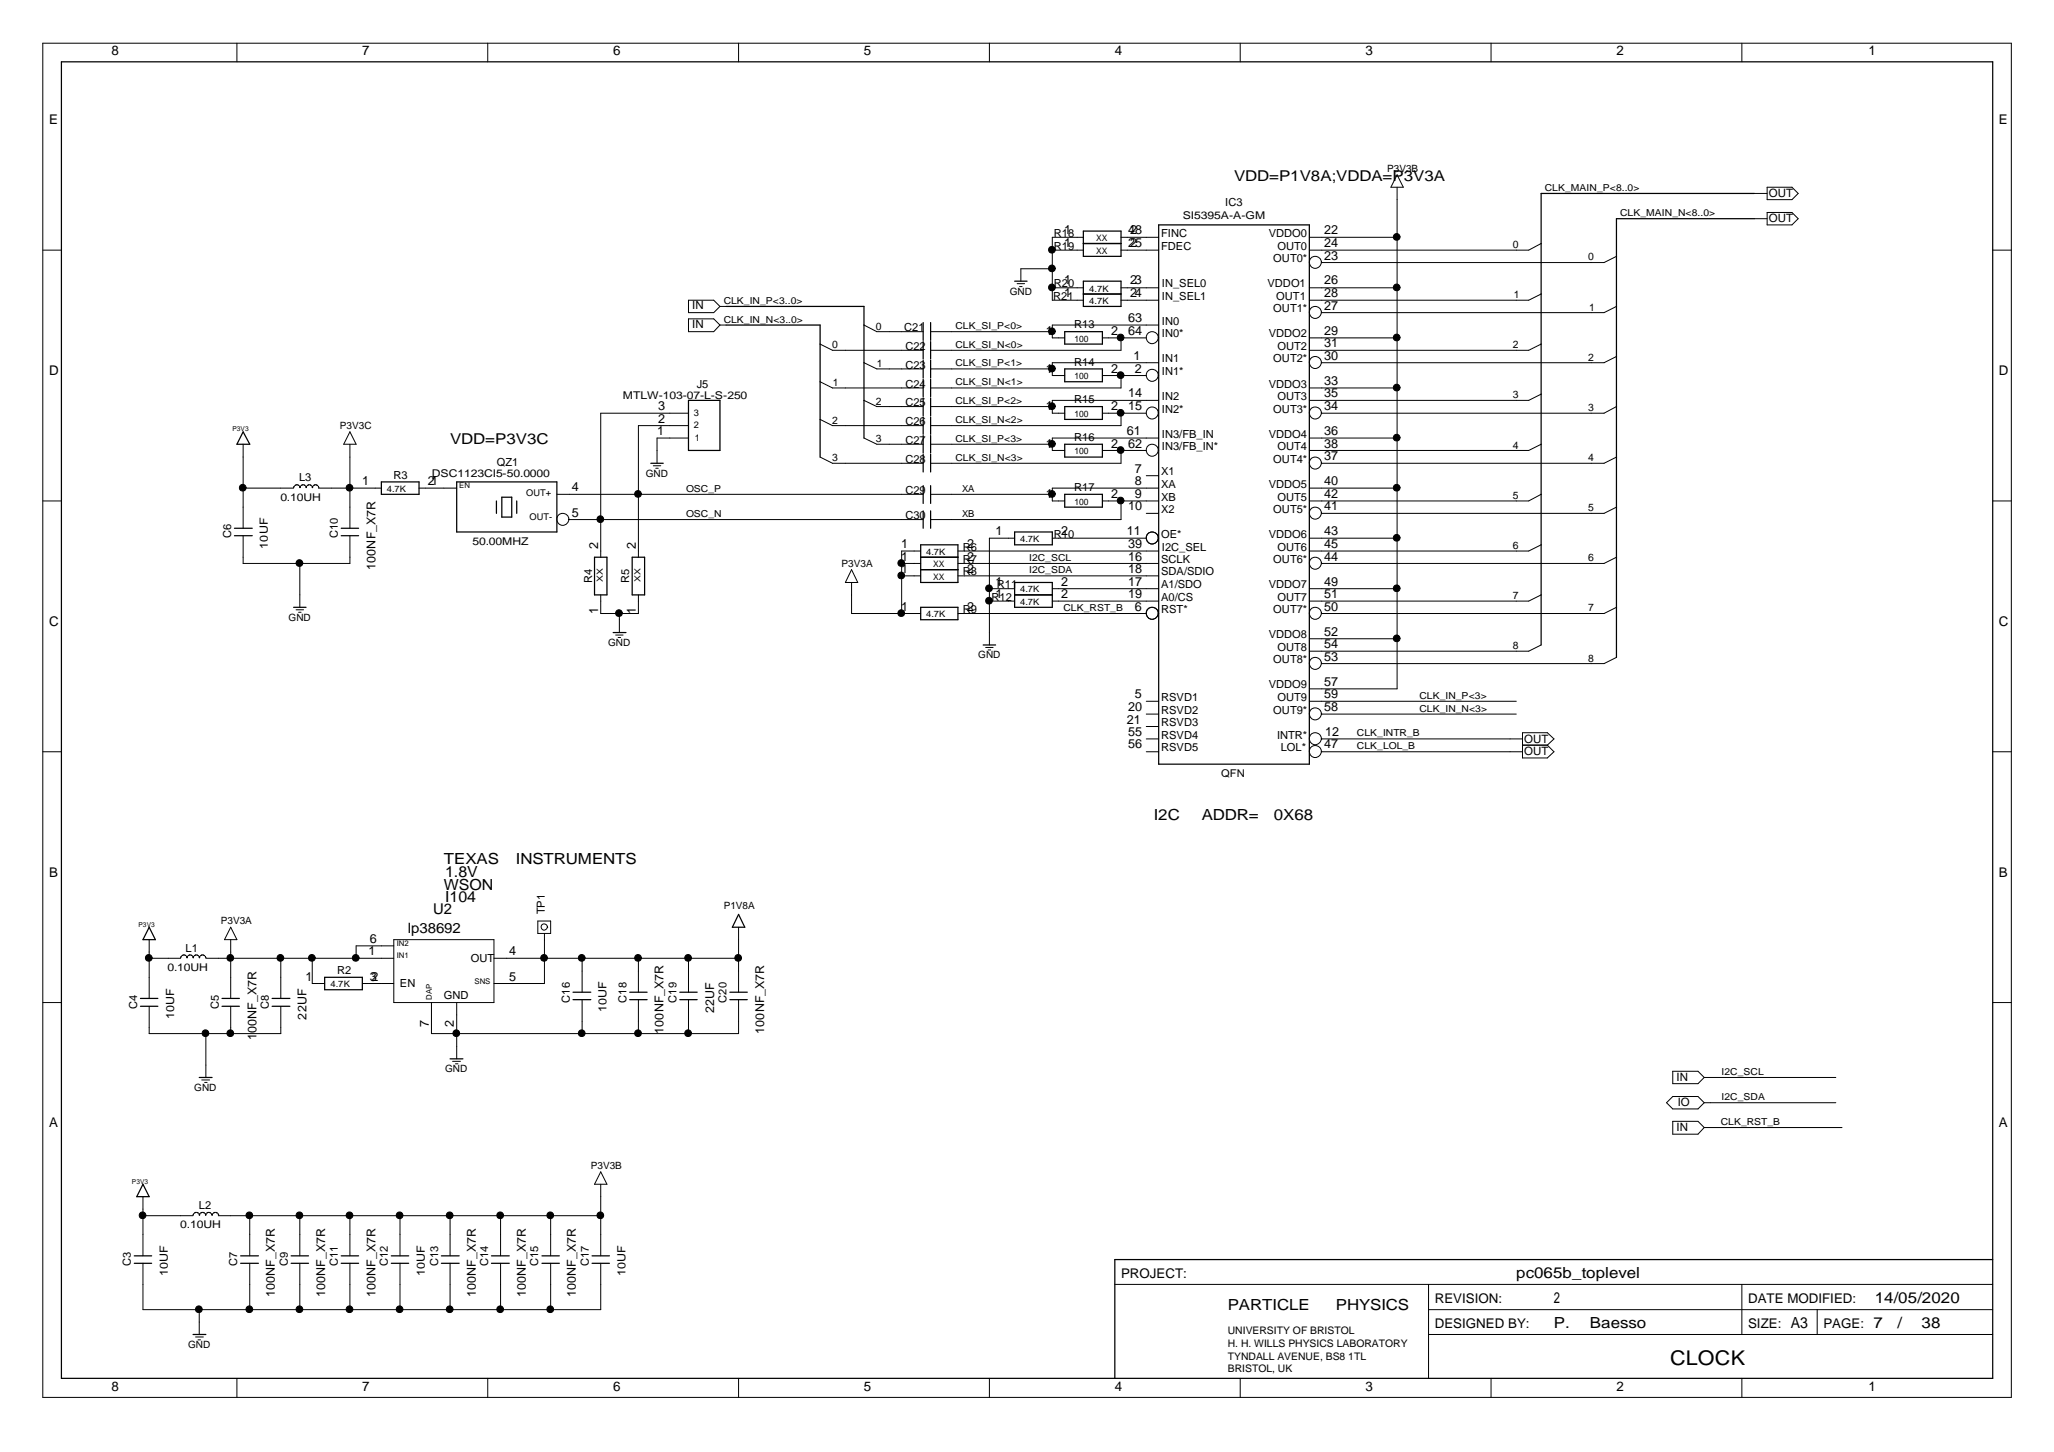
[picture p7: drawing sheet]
<svg xmlns="http://www.w3.org/2000/svg" width="420mm" height="297mm" viewBox="0 0 420 297" stroke-linecap="round" stroke-linejoin="round" font-family="sans-serif">
<g fill="none" stroke="#000" stroke-width=".25">
<path d="M12.6 12.6h395v269.4h-395zM358.8 39.6h-43.6v92.3M207.6 57.5h2.5M221.6 47.3h7.7v5.1h-7.7zM221.6 57.5h7.7v5.2h-7.7zM221.6 49.8h7.7M237 46h30.8v110.3h-30.8zM358.8 44.7h-28.1v89.8M148.5 62.7h28.2v26.9M148.5 66.5h19.3v27M188.8 66v3.6M188.8 69.9v3.5"/>
<path d="M188.8 73.7v3.6M188.8 77.6v3.5M190.4 66v3.6M190.4 69.9v3.5M190.4 73.7v3.6M190.4 77.6v3.5M217.8 67.9h7.7v2.5h-7.7zM217.8 75.5h7.7v2.6h-7.7zM221.6 60.1h7.7M49.7 88.3l1.4 2.6h-2.6zM78 98.6h7.7v2.5h-7.7zM93.4 98.6h20.5v10.2h-20.5z"/>
<path d="M133.1 94.8h2.6M140.8 81.9h6.5v10.3h-6.5zM188.8 81.4v3.6M188.8 85.3v3.5M188.8 89.1v3.6M188.8 92.9v3.7M188.8 99.3v3.7M190.4 81.4v3.6M190.4 85.3v3.5M190.4 89.1v3.6M190.4 92.9v3.7M190.4 99.3v3.7"/>
<path d="M217.8 83.2h7.7v2.6h-7.7zM217.8 90.9h7.7v2.6h-7.7zM48 109.6h3.6M48 108.1h3.6M69.8 109.6h3.6M69.8 108.1h3.6M101.5 102.5v2.5M102.6 101.7h2.1v4.1h-2.1zM105.7 102.5v2.5M121.6 114h2.6v7.7h-2.6zM129.3 114h2.6v7.7h-2.6zM188.3 114h7.7"/>
<path d="M188.3 111.5h7.7v7.7h-7.7zM188.3 116.5h7.7M188.8 104.5v3.6M190.4 104.5v3.6M207.6 108.8h7.7v2.7h-7.7zM207.6 119.2h7.7v5h-7.7zM217.8 101.1h7.7v2.7h-7.7zM60.1 124.2h2.5M125.4 129.4h2.6M188.3 124.2h7.7v2.6h-7.7zM201.1 131.9h2.6M207.6 121.7h7.7"/>
<path d="M30.5 189.7l1.3 2.5h-2.6zM66.4 199.9h7.7v2.6h-7.7zM151.1 187.1l1.2 2.6h-2.5zM28.7 205.9h3.6M28.7 204.2h3.6M45.4 205.9h3.6M45.4 204.2h3.6M55.7 205.9h3.6M55.7 204.2h3.6M92.1 216.6h2.6M117.2 204.5h3.7M117.2 203h3.7"/>
<path d="M128.8 204.5h3.6M128.8 203h3.6M139.1 204.5h3.5M139.1 203h3.5M149.3 204.5h3.6M149.3 203h3.6M40.8 220.4h2.6M27.5 258.4h3.5M27.5 256.9h3.5M29.2 242.3l1.3 2.5h-2.5zM49.2 258.4h3.7M49.2 256.9h3.7"/>
<path d="M59.6 258.4h3.5M59.6 256.9h3.5M69.8 258.4h3.6M69.8 256.9h3.6M80 258.4h3.6M80 256.9h3.6M90.3 258.4h3.6M90.3 256.9h3.6M100.5 258.4h3.7M100.5 256.9h3.7M110.9 258.4h3.5M110.9 256.9h3.5"/>
<path d="M121.1 258.4h3.6M121.1 256.9h3.6M407.6 257.7h-179.6v24.3M39.5 273h2.6"/>
</g>
<g fill="none" stroke="#000" stroke-width=".2">
<path d="M8.8 8.8h402.6v277.1h-402.6zM48.5 8.8v3.8M99.8 8.8v3.8M151.1 8.8v3.8M202.4 8.8v3.8M253.7 8.8v3.8M305 8.8v3.8M356.3 8.8v3.8M285.8 38.3v102.6h-18M285.8 35.8l1.3 2.5h-2.6zM358.8 39.6h2.7M361.5 38.3h5.1l1.2 1.3-1.2 1.2h-5.1z"/>
<path d="M8.8 51.2h3.8M208.1 58h1.5M208.6 58.6h.5M215.3 51.2h6.3M215.3 58.9h6.3M215.3 55h-6.5v2.5M221.6 48.5h-6.3v12.9h6.3M229.3 48.5h7.7M229.3 51.2h7.7M229.3 58.9h7.7M267.8 48.5h18M267.8 58.9h18"/>
<path d="M315.2 49.8l-2.5 1.4h-44.9M330.7 52.4l-2.6 1.3h-57.7a1.26 1.26 0 0 0-1.2-1.3 1.26 1.26 0 0 0-1.3 1.2 1.26 1.26 0 0 0 1.1 1.3 1.3 1.3 0 0 0 1.3-1.3M358.8 44.7h2.7M361.5 43.5h5.1l1.2 1.2-1.2 1.3h-5.1zM407.6 51.2h3.8M140.8 61.4h5.2l1.3 1.3-1.3 1.3h-5.2zM140.8 65.2h5.2l1.3 1.3-1.3 1.4h-5.2zM147.3 66.5h1.2M147.3 62.7h1.2M167.8 78.1l2.5 1.3h18.5M167.8 70.4l2.5 1.3h18.5M176.7 66.5l2.7 1.4h9.4"/>
<path d="M176.7 74.2l2.7 1.3h9.4M190.4 67.9h24.9M190.4 75.5h24.9M225.5 69.1h9M225.5 76.8h9M229.3 61.4h7.7M229.3 76.8v2.6h-38.9M229.3 69.1v2.6h-38.9M236.9 76.7a1.23 1.23 0 0 1-1.7 1.2 1.23 1.23 0 0 1-.3-2 1.23 1.23 0 0 1 2 .5l.1 .4M236.9 69a1.23 1.23 0 0 1-1.7 1.2 1.23 1.23 0 0 1-.3-2 1.23 1.23 0 0 1 2 .5l.1 .4M237 66.5h-21.7v2.6h2.5M237 74.2h-21.7v2.6h2.5"/>
<path d="M267.8 79.4h18M267.8 69.1h18M315.2 60.1l-2.5 1.3h-44.9M315.2 70.4l-2.5 1.3h-44.9M330.7 62.7l-2.6 1.3h-57.7a1.26 1.26 0 0 0-1.2-1.4 1.26 1.26 0 0 0-1.3 1.2 1.26 1.26 0 0 0 1.1 1.3 1.3 1.3 0 0 0 1.3-1.2M330.7 72.9l-2.6 1.3h-57.7a1.26 1.26 0 0 0-1.2-1.3 1.26 1.26 0 0 0-1.3 1.1 1.26 1.26 0 0 0 1.1 1.4 1.3 1.3 0 0 0 1.3-1.3M49.7 99.9h10.4M49.7 90.9v17.2M60.2 99.4l-.1 .4M60.7 99.2l-.4 .1M60.8 99.2l.4 .1M61.2 99.4l.2 .4"/>
<path d="M61.5 99.4l-.2 .4M62 99.2l-.4 .1M62.1 99.2l.3 .1M62.5 99.4l.2 .4M62.8 99.4l-.2 .4M63.3 99.2l-.4 .1M63.4 99.2l.3 .1M63.8 99.4l.2 .4M64 99.4l-.1 .4M64.5 99.2l-.4 .1M64.6 99.2l.4 .1M65.1 99.4l.1 .4"/>
<path d="M65.1 99.9h12.9M71.6 90.9v17.2M71.6 88.3l1.2 2.6h-2.5zM85.7 99.9h7.7M133.6 95.3h1.6M134.1 95.8h.6M140.8 89.6h-6.4v5.2M140.8 87.1h-10.2v26.9M140.8 84.5h-17.9v29.5M167.8 85.8l2.5 1.3h18.5M167.8 93.5l2.5 1.3h18.5M176.7 81.9l2.7 1.3h9.4"/>
<path d="M176.7 89.6l2.7 1.3h9.4M190.4 83.2h24.9M190.4 90.9h24.9M225.5 92.2h9M225.5 84.5h9M229.3 84.5v2.6h-38.9M229.3 92.2v2.6h-38.9M234.5 97.3h2.5M236.9 84.4a1.23 1.23 0 0 1-1.7 1.2 1.23 1.23 0 0 1-.3-2 1.23 1.23 0 0 1 2 .5l.1 .4M236.9 92.1a1.23 1.23 0 0 1-1.7 1.1 1.23 1.23 0 0 1-.3-2 1.23 1.23 0 0 1 2 .5l.1 .5M237 99.9h-21.7v2.6h2.5M237 89.6h-21.7v2.6h2.5"/>
<path d="M237 81.9h-21.7v2.6h2.5M267.8 99.9h18M267.8 89.6h18M315.2 90.9l-2.5 1.3h-44.9M315.2 80.6l-2.5 1.3h-44.9M330.7 93.5l-2.6 1.3h-57.7a1.26 1.26 0 0 0-1.2-1.4 1.26 1.26 0 0 0-1.3 1.2 1.26 1.26 0 0 0 1.1 1.4 1.3 1.3 0 0 0 1.3-1.3M330.7 83.2l-2.6 1.3h-57.7a1.26 1.26 0 0 0-1.2-1.3 1.26 1.26 0 0 0-1.3 1.2 1.26 1.26 0 0 0 1.1 1.3 1.3 1.3 0 0 0 1.3-1.3M8.8 102.5h3.8M49.7 109.6v5.7h21.9v-5.7M61.3 115.3v8.9M113.9 101.1h74.9M116.4 106.2a1.23 1.23 0 0 1-1.7 1.2 1.23 1.23 0 0 1-.4-2.1 1.23 1.23 0 0 1 2 .5l.2 .5h72.3"/>
<path d="M174.2 116.5l1.3 2.7h-2.6zM174.2 119.2v6.3h14.1M184.4 117.8h3.9M184.4 115.3h3.9M188.3 112.7h-3.9v12.8M190.4 101.1h24.9M196 117.8h41M196 112.7h41M196 115.3h41M207.6 110.1h-5.2v21.8M215.3 110.1h19.2M225.5 102.5h11.5"/>
<path d="M229.3 102.5v3.8h-38.9M234.5 105h2.5M236.9 110a1.23 1.23 0 0 1-1.7 1.2 1.23 1.23 0 0 1-.3-2.1 1.23 1.23 0 0 1 2 .5l.1 .5M267.8 110.1h18M315.2 111.5l-2.5 1.2h-44.9M315.2 101.1l-2.5 1.4h-44.9M330.7 114l-2.6 1.3h-57.7a1.26 1.26 0 0 0-1.2-1.4 1.26 1.26 0 0 0-1.3 1.2 1.26 1.26 0 0 0 1.1 1.4 1.3 1.3 0 0 0 1.3-1.3M330.7 103.8l-2.6 1.2h-57.7a1.26 1.26 0 0 0-1.2-1.3 1.26 1.26 0 0 0-1.3 1.2 1.26 1.26 0 0 0 1.1 1.3 1.3 1.3 0 0 0 1.3-1.3M407.6 102.5h3.8M60.6 124.7h1.5M61.1 125.3h.5M122.9 121.7v3.8h7.7v-3.8"/>
<path d="M125.9 129.9h1.6M126.4 130.4h.5M126.7 125.5v3.9M196 125.5h38.5M201.6 132.5h1.5M202.1 133h.5M202.4 123h5.2M202.4 120.4h5.2M215.3 123h21.7M215.3 120.4h21.7M236.9 125.4a1.23 1.23 0 0 1-1.7 1.2 1.23 1.23 0 0 1-.3-2.1 1.23 1.23 0 0 1 2 .5l.1 .5M267.8 120.4h18"/>
<path d="M267.8 130.7h18M315.2 121.7l-2.5 1.3h-44.9M315.2 131.9l-2.5 1.3h-44.9M330.7 134.5l-2.6 1.3h-57.7a1.26 1.26 0 0 0-1.2-1.4 1.26 1.26 0 0 0-1.3 1.2 1.26 1.26 0 0 0 1.1 1.3 1.3 1.3 0 0 0 1.3-1.2M330.7 124.2l-2.6 1.3h-57.7a1.26 1.26 0 0 0-1.2-1.3 1.26 1.26 0 0 0-1.3 1.1 1.26 1.26 0 0 0 1.1 1.4 1.3 1.3 0 0 0 1.3-1.3M8.8 153.8h3.8M234.5 143.5h2.5M234.5 146.1h2.5M234.5 153.8h2.5M234.5 151.2h2.5M234.5 148.6h2.5M267.8 143.5h42.4"/>
<path d="M270.3 151.1a1.23 1.23 0 0 1-1.7 1.1 1.23 1.23 0 0 1-.4-2 1.23 1.23 0 0 1 2 .5l.2 .5h41M270.3 153.7a1.23 1.23 0 0 1-1.7 1.2 1.23 1.23 0 0 1-.4-2.1 1.23 1.23 0 0 1 2 .5l.2 .5h41M270.3 146a1.23 1.23 0 0 1-1.7 1.1 1.23 1.23 0 0 1-.4-2 1.23 1.23 0 0 1 2 .5l.2 .5h39.8M311.4 149.9h5.1l1.4 1.3-1.4 1.2 1.4 1.4-1.4 1.3h-5.1zM311.4 152.4h5.1M407.6 153.8h3.8M30.5 196h6.4M30.5 192.2v12M37.1 195.6l-.2 .4M37.6 195.4l-.4 .1M37.7 195.4l.3 .1M38.1 195.6l.2 .4"/>
<path d="M38.4 195.6l-.2 .4M38.9 195.4l-.4 .1M39 195.4l.3 .1M39.4 195.6l.2 .4M39.7 195.6l-.2 .4M40.2 195.4l-.5 .1M40.3 195.4l.3 .1M40.7 195.6l.1 .4M40.9 195.6l-.1 .4M41.4 195.4l-.4 .1M41.5 195.4l.4 .1M41.9 195.6l.2 .4"/>
<path d="M42.1 196h38.5M47.2 189.7l1.3 2.5h-2.6zM47.2 192.2v12M57.4 196v8.2M63.9 196v5.2h2.5M80.6 192.2h20.4v12.9h-20.4zM80.6 193.5h-7.8v2.5M101 196h50.1M110 188.4h2.6v2.6h-2.6zM111.4 191v10.2h-10.4M112 189.6a.63 .63 0 0 1-.9 .6 .63 .63 0 0 1-.2-1 .63 .63 0 0 1 1 .2l.1 .3M119.1 196v7"/>
<path d="M130.6 196v7M140.8 196v7M151.1 189.7v13.3M8.8 205.1h3.8M30.5 205.9v5.5h26.9v-5.5M42.1 211.4v9M47.2 205.9v5.5M74.1 201.2h6.5M92.6 217.1h1.6M93.2 217.6h.5M93.4 205.1v11.5M119.1 204.5v6.9"/>
<path d="M130.6 204.5v6.9M140.8 204.5v6.9M151.1 204.5v6.9h-62.8v-6.3M342.2 219.2h5.1l1.3 1.2-1.3 1.3h-5.1zM407.6 205.1h3.8M41.3 220.9h1.6M41.9 221.4h.5M122.9 239.7l1.3 2.6h-2.6zM340.9 225.6l1.3-1.3h5.1l1.3 1.3-1.3 1.3h-5.1zM342.2 229.4h5.1l1.3 1.3-1.3 1.3h-5.1zM348.6 225.6h26.9M348.6 220.4h26.9"/>
<path d="M348.6 230.7h28.2M29.2 258.4v9.5h93.7v-9.5M29.2 248.7h10.3M29.2 244.8v12.1M39.7 248.3l-.2 .3M40.2 248l-.5 .2M40.3 248l.3 .2M40.7 248.3l.1 .3M40.9 248.3l-.1 .3M41.4 248l-.4 .2M41.5 248l.4 .2M41.9 248.3l.2 .3"/>
<path d="M42.2 248.3l-.2 .3M42.7 248l-.4 .2M42.8 248l.3 .2M43.2 248.3l.2 .2M43.4 248.5v.1M43.6 248.3l-.2 .2M44.1 248l-.5 .2M44.1 248l.4 .2M44.6 248.3l.1 .3M44.7 248.7h78.2M51.1 248.7v8.2M51.1 258.4v9.5"/>
<path d="M61.3 248.7v8.2M61.3 258.4v9.5M71.6 248.7v8.2M71.6 258.4v9.5M81.8 248.7v8.2M81.8 258.4v9.5M92.1 248.7v8.2M92.1 258.4v9.5M102.4 248.7v8.2M102.4 258.4v9.5M112.6 248.7v8.2M112.6 258.4v9.5"/>
<path d="M122.9 242.3v14.6M40 273.5h1.6M40.5 274.1h.5M40.8 267.9v5.1M228 262.8h179.6M292.2 267.9h115.4M292.2 262.8v19.2M292.2 273h115.4M356.3 262.8v10.2M371.7 267.9v5.1M48.5 282v3.9M99.8 282v3.9"/>
<path d="M151.1 282v3.9M202.4 282v3.9M253.7 282v3.9M305 282v3.9M356.3 282v3.9"/>
<circle cx="215.2" cy="58.8" r=".69"/>
<circle cx="215.2" cy="51.1" r=".69"/>
<circle cx="215.2" cy="54.9" r=".69"/>
<circle cx="285.7" cy="58.8" r=".69"/>
<circle cx="285.7" cy="48.5" r=".69"/>
<circle cx="215.2" cy="67.8" r=".69"/>
<circle cx="215.2" cy="75.4" r=".69"/>
<circle cx="229.2" cy="76.8" r=".69"/>
<circle cx="229.2" cy="69" r=".69"/>
<circle cx="285.7" cy="79.3" r=".69"/>
<circle cx="285.7" cy="69" r=".69"/>
<circle cx="49.6" cy="99.8" r=".69"/>
<circle cx="71.5" cy="99.8" r=".69"/>
<circle cx="215.2" cy="83.1" r=".69"/>
<circle cx="215.2" cy="90.8" r=".69"/>
<circle cx="229.2" cy="92.1" r=".69"/>
<circle cx="229.2" cy="84.5" r=".69"/>
<circle cx="285.7" cy="99.8" r=".69"/>
<circle cx="285.7" cy="89.5" r=".69"/>
<circle cx="61.2" cy="115.2" r=".69"/>
<circle cx="122.8" cy="106.2" r=".69"/>
<circle cx="130.5" cy="101.1" r=".69"/>
<circle cx="184.3" cy="117.7" r=".69"/>
<circle cx="184.3" cy="115.2" r=".69"/>
<circle cx="215.2" cy="101.1" r=".69"/>
<circle cx="229.2" cy="102.4" r=".69"/>
<circle cx="285.7" cy="110" r=".69"/>
<circle cx="126.6" cy="125.4" r=".69"/>
<circle cx="184.3" cy="125.4" r=".69"/>
<circle cx="202.3" cy="122.9" r=".69"/>
<circle cx="202.3" cy="120.4" r=".69"/>
<circle cx="285.7" cy="120.4" r=".69"/>
<circle cx="285.7" cy="130.6" r=".69"/>
<circle cx="30.4" cy="196" r=".69"/>
<circle cx="47.1" cy="196" r=".69"/>
<circle cx="57.3" cy="196" r=".69"/>
<circle cx="63.8" cy="196" r=".69"/>
<circle cx="72.8" cy="196" r=".69"/>
<circle cx="111.3" cy="196" r=".69"/>
<circle cx="119" cy="196" r=".69"/>
<circle cx="130.5" cy="196" r=".69"/>
<circle cx="140.7" cy="196" r=".69"/>
<circle cx="151" cy="196" r=".69"/>
<circle cx="42" cy="211.4" r=".69"/>
<circle cx="47.1" cy="211.4" r=".69"/>
<circle cx="93.3" cy="211.4" r=".69"/>
<circle cx="119" cy="211.4" r=".69"/>
<circle cx="130.5" cy="211.4" r=".69"/>
<circle cx="140.7" cy="211.4" r=".69"/>
<circle cx="29.1" cy="248.6" r=".69"/>
<circle cx="51" cy="248.6" r=".69"/>
<circle cx="61.2" cy="248.6" r=".69"/>
<circle cx="71.5" cy="248.6" r=".69"/>
<circle cx="81.7" cy="248.6" r=".69"/>
<circle cx="92" cy="248.6" r=".69"/>
<circle cx="102.3" cy="248.6" r=".69"/>
<circle cx="112.5" cy="248.6" r=".69"/>
<circle cx="122.8" cy="248.6" r=".69"/>
<circle cx="40.7" cy="267.8" r=".69"/>
<circle cx="51" cy="267.8" r=".69"/>
<circle cx="61.2" cy="267.8" r=".69"/>
<circle cx="71.5" cy="267.8" r=".69"/>
<circle cx="81.7" cy="267.8" r=".69"/>
<circle cx="92" cy="267.8" r=".69"/>
<circle cx="102.3" cy="267.8" r=".69"/>
<circle cx="112.5" cy="267.8" r=".69"/>
</g>
<g fill="#000">
<circle cx="215.2" cy="58.8" r=".69"/>
<circle cx="215.2" cy="51.1" r=".69"/>
<circle cx="215.2" cy="54.9" r=".69"/>
<circle cx="285.7" cy="58.8" r=".69"/>
<circle cx="285.7" cy="48.5" r=".69"/>
<circle cx="215.2" cy="67.8" r=".69"/>
<circle cx="215.2" cy="75.4" r=".69"/>
<circle cx="229.2" cy="76.8" r=".69"/>
<circle cx="229.2" cy="69" r=".69"/>
<circle cx="285.7" cy="79.3" r=".69"/>
<circle cx="285.7" cy="69" r=".69"/>
<circle cx="49.6" cy="99.8" r=".69"/>
<circle cx="71.5" cy="99.8" r=".69"/>
<circle cx="215.2" cy="83.1" r=".69"/>
<circle cx="215.2" cy="90.8" r=".69"/>
<circle cx="229.2" cy="92.1" r=".69"/>
<circle cx="229.2" cy="84.5" r=".69"/>
<circle cx="285.7" cy="99.8" r=".69"/>
<circle cx="285.7" cy="89.5" r=".69"/>
<circle cx="61.2" cy="115.2" r=".69"/>
<circle cx="122.8" cy="106.2" r=".69"/>
<circle cx="130.5" cy="101.1" r=".69"/>
<circle cx="184.3" cy="117.7" r=".69"/>
<circle cx="184.3" cy="115.2" r=".69"/>
<circle cx="215.2" cy="101.1" r=".69"/>
<circle cx="229.2" cy="102.4" r=".69"/>
<circle cx="285.7" cy="110" r=".69"/>
<circle cx="126.6" cy="125.4" r=".69"/>
<circle cx="184.3" cy="125.4" r=".69"/>
<circle cx="202.3" cy="122.9" r=".69"/>
<circle cx="202.3" cy="120.4" r=".69"/>
<circle cx="285.7" cy="120.4" r=".69"/>
<circle cx="285.7" cy="130.6" r=".69"/>
<circle cx="30.4" cy="196" r=".69"/>
<circle cx="47.1" cy="196" r=".69"/>
<circle cx="57.3" cy="196" r=".69"/>
<circle cx="63.8" cy="196" r=".69"/>
<circle cx="72.8" cy="196" r=".69"/>
<circle cx="111.3" cy="196" r=".69"/>
<circle cx="119" cy="196" r=".69"/>
<circle cx="130.5" cy="196" r=".69"/>
<circle cx="140.7" cy="196" r=".69"/>
<circle cx="151" cy="196" r=".69"/>
<circle cx="42" cy="211.4" r=".69"/>
<circle cx="47.1" cy="211.4" r=".69"/>
<circle cx="93.3" cy="211.4" r=".69"/>
<circle cx="119" cy="211.4" r=".69"/>
<circle cx="130.5" cy="211.4" r=".69"/>
<circle cx="140.7" cy="211.4" r=".69"/>
<circle cx="29.1" cy="248.6" r=".69"/>
<circle cx="51" cy="248.6" r=".69"/>
<circle cx="61.2" cy="248.6" r=".69"/>
<circle cx="71.5" cy="248.6" r=".69"/>
<circle cx="81.7" cy="248.6" r=".69"/>
<circle cx="92" cy="248.6" r=".69"/>
<circle cx="102.3" cy="248.6" r=".69"/>
<circle cx="112.5" cy="248.6" r=".69"/>
<circle cx="122.8" cy="248.6" r=".69"/>
<circle cx="40.7" cy="267.8" r=".69"/>
<circle cx="51" cy="267.8" r=".69"/>
<circle cx="61.2" cy="267.8" r=".69"/>
<circle cx="71.5" cy="267.8" r=".69"/>
<circle cx="81.7" cy="267.8" r=".69"/>
<circle cx="92" cy="267.8" r=".69"/>
<circle cx="102.3" cy="267.8" r=".69"/>
<circle cx="112.5" cy="267.8" r=".69"/>
</g>
<text font-size="4.1" x="341.7" y="279.2">CLOCK</text>
<g font-size="3.1">
<text x="252.4" y="37">VDD=P1V8A;VDDA=P3V3A</text>
<text x="92.1" y="90.9">VDD=P3V3C</text>
<text x="236" y="167.8">I2C</text>
<text x="245.8" y="167.8">ADDR=</text>
<text x="260.6" y="167.8">0X68</text>
<text x="90.8" y="176.8">TEXAS</text>
<text x="91.1" y="179.4">1.8V</text>
<text x="105.5" y="176.8">INSTRUMENTS</text>
<text x="90.8" y="182">WSON</text>
<text x="91.1" y="184.5">I104</text>
<text x="310.2" y="261.5">pc065b_toplevel</text>
<text x="251.2" y="267.9">PARTICLE</text>
<text x="273.3" y="267.9">PHYSICS</text>
<text x="317.9" y="266.6">2</text>
<text x="383.5" y="266.6">14/05/2020</text>
<text x="317.9" y="271.7">P.</text>
<text x="325.2" y="271.7">Baesso</text>
<text x="366.3" y="271.7">A3</text>
<text x="383.2" y="271.7">7</text>
<text x="388.1" y="271.7">/</text>
<text x="393.1" y="271.7">38</text>
</g>
<text font-size="3" x="88.6" y="187">U2</text>
<text font-size="2.9" x="83.4" y="190.9">lp38692</text>
<g font-size="2.7">
<text x="22.8" y="11.3">8</text>
<text x="74.1" y="11.3">7</text>
<text x="125.4" y="11.3">6</text>
<text x="176.7" y="11.3">5</text>
<text x="228" y="11.3">4</text>
<text x="279.3" y="11.3">3</text>
<text x="330.7" y="11.3">2</text>
<text x="382.2" y="11.3">1</text>
<text x="10" y="25.4">E</text>
<text x="408.9" y="25.4">E</text>
<text x="10" y="76.7">D</text>
<text x="408.9" y="76.7">D</text>
<text x="10" y="128">C</text>
<text x="408.9" y="128">C</text>
<text x="10" y="179.4">B</text>
<text x="408.9" y="179.4">B</text>
<text x="10" y="230.6">A</text>
<text x="408.9" y="230.6">A</text>
<text x="229.3" y="261.4">PROJECT:</text>
<text x="293.5" y="266.6">REVISION:</text>
<text x="357.6" y="266.6">DATE MODIFIED:</text>
<text x="293.5" y="271.6">DESIGNED BY:</text>
<text x="357.6" y="271.6">SIZE:</text>
<text x="373" y="271.6">PAGE:</text>
<text x="22.8" y="284.5">8</text>
<text x="74.1" y="284.5">7</text>
<text x="125.4" y="284.5">6</text>
<text x="176.7" y="284.5">5</text>
<text x="228" y="284.5">4</text>
<text x="279.3" y="284.5">3</text>
<text x="330.7" y="284.5">2</text>
<text x="382.2" y="284.5">1</text>
</g>
<g font-size="2.6">
<text x="217.7" y="48">1</text>
<text x="230.8" y="48">48</text>
<text x="231.2" y="48">2</text>
<text x="270.9" y="48">22</text>
<text x="217.7" y="50.6">1</text>
<text x="230.8" y="50.6">25</text>
<text x="231.2" y="50.6">2</text>
<text x="270.9" y="50.6">24</text>
<text x="270.9" y="53.1">23</text>
<text x="217.7" y="58.2">1</text>
<text x="231.2" y="58.2">23</text>
<text x="270.9" y="58.2">26</text>
<text x="217.7" y="60.8">1</text>
<text x="230.8" y="65.9">63</text>
<text x="231.2" y="60.8">24</text>
<text x="270.9" y="63.4">27</text>
<text x="270.9" y="60.8">28</text>
<text x="213.9" y="68.5">1</text>
<text x="227.3" y="68.5">2</text>
<text x="230.8" y="68.5">64</text>
<text x="270.9" y="68.5">29</text>
<text x="270.9" y="71.1">31</text>
<text x="213.9" y="76.2">1</text>
<text x="227.3" y="76.2">2</text>
<text x="231.9" y="73.6">1</text>
<text x="232.1" y="76.2">2</text>
<text x="270.9" y="73.6">30</text>
<text x="134.7" y="83.9">3</text>
<text x="213.9" y="83.9">1</text>
<text x="227.3" y="83.9">2</text>
<text x="230.8" y="81.3">14</text>
<text x="230.8" y="83.9">15</text>
<text x="270.9" y="81.3">35</text>
<text x="270.9" y="83.9">34</text>
<text x="270.9" y="78.8">33</text>
<text x="134.4" y="89">1</text>
<text x="134.7" y="86.5">2</text>
<text x="230.5" y="89">61</text>
<text x="270.9" y="89">36</text>
<text x="213.9" y="91.6">1</text>
<text x="227.3" y="91.6">2</text>
<text x="230.8" y="91.6">62</text>
<text x="270.9" y="94.2">37</text>
<text x="270.9" y="91.6">38</text>
<text x="74.1" y="99.3">1</text>
<text x="87.5" y="99.3">21</text>
<text x="117" y="100.5">4</text>
<text x="213.9" y="101.9">1</text>
<text x="227.3" y="101.9">2</text>
<text x="232.1" y="99.3">8</text>
<text x="232.1" y="96.7">7</text>
<text x="232.1" y="101.9">9</text>
<text x="270.9" y="101.9">42</text>
<text x="270.9" y="99.3">40</text>
<text x="117" y="105.7">5</text>
<text x="230.8" y="104.4">10</text>
<text x="270.9" y="104.4">41</text>
<text x="122.4" y="112.2" transform="rotate(-90 122.4 112.2)">2</text>
<text x="130.1" y="112.2" transform="rotate(-90 130.1 112.2)">2</text>
<text x="184.4" y="112.1">1</text>
<text x="197.8" y="112.1">2</text>
<text x="203.7" y="109.5">1</text>
<text x="217" y="109.5">2</text>
<text x="230.5" y="109.5">11</text>
<text x="230.8" y="112.1">39</text>
<text x="270.9" y="109.5">43</text>
<text x="270.9" y="112.1">45</text>
<text x="184.4" y="117.2">1</text>
<text x="184.4" y="114.7">1</text>
<text x="197.8" y="117.2">2</text>
<text x="197.8" y="114.7">2</text>
<text x="203.7" y="119.8">1</text>
<text x="217" y="119.8">2</text>
<text x="230.8" y="114.7">16</text>
<text x="230.8" y="119.8">17</text>
<text x="230.8" y="117.2">18</text>
<text x="270.9" y="114.7">44</text>
<text x="270.9" y="119.8">49</text>
<text x="122.4" y="125.7" transform="rotate(-90 122.4 125.7)">1</text>
<text x="130.1" y="125.7" transform="rotate(-90 130.1 125.7)">1</text>
<text x="184.4" y="124.9">1</text>
<text x="197.8" y="124.9">2</text>
<text x="203.7" y="122.4">1</text>
<text x="217" y="122.4">2</text>
<text x="230.8" y="122.4">19</text>
<text x="232.1" y="124.9">6</text>
<text x="270.9" y="122.4">51</text>
<text x="270.9" y="124.9">50</text>
<text x="270.9" y="130.1">52</text>
<text x="270.9" y="135.2">53</text>
<text x="270.9" y="132.6">54</text>
<text x="232.1" y="142.9">5</text>
<text x="270.9" y="142.9">59</text>
<text x="270.9" y="140.3">57</text>
<text x="230.5" y="148">21</text>
<text x="230.8" y="145.5">20</text>
<text x="270.9" y="145.5">58</text>
<text x="230.8" y="150.6">55</text>
<text x="230.8" y="153.1">56</text>
<text x="270.9" y="153.1">47</text>
<text x="271.1" y="150.6">12</text>
<text x="75.4" y="195.4">1</text>
<text x="75.6" y="192.9">6</text>
<text x="104.2" y="195.4">4</text>
<text x="62.5" y="200.6">1</text>
<text x="75.6" y="200.6">32</text>
<text x="104.2" y="200.6">5</text>
<text x="87.7" y="210.1" transform="rotate(-90 87.7 210.1)">7</text>
<text x="92.8" y="210.1" transform="rotate(-90 92.8 210.1)">2</text>
</g>
<g font-size="2.5">
<text x="76.8" y="116.5" transform="rotate(-90 76.8 116.5)">100NF_X7R</text>
<text x="62.7" y="208.6" transform="rotate(-90 62.7 208.6)">22UF</text>
<text x="146.1" y="207.3" transform="rotate(-90 146.1 207.3)">22UF</text>
<text x="52.4" y="212.7" transform="rotate(-90 52.4 212.7)">100NF_X7R</text>
<text x="135.8" y="211.4" transform="rotate(-90 135.8 211.4)">100NF_X7R</text>
<text x="156.3" y="211.4" transform="rotate(-90 156.3 211.4)">100NF_X7R</text>
<text x="56.3" y="265.3" transform="rotate(-90 56.3 265.3)">100NF_X7R</text>
<text x="66.5" y="265.3" transform="rotate(-90 66.5 265.3)">100NF_X7R</text>
<text x="76.8" y="265.3" transform="rotate(-90 76.8 265.3)">100NF_X7R</text>
<text x="97.3" y="265.3" transform="rotate(-90 97.3 265.3)">100NF_X7R</text>
<text x="107.6" y="265.3" transform="rotate(-90 107.6 265.3)">100NF_X7R</text>
<text x="117.8" y="265.3" transform="rotate(-90 117.8 265.3)">100NF_X7R</text>
</g>
<g font-size="2.3">
<text x="361.8" y="40.3">OUT</text>
<text x="250.6" y="42.1">IC3</text>
<text x="361.8" y="45.5">OUT</text>
<text x="215.6" y="51.1">R19</text>
<text x="215.6" y="48.5">R18</text>
<text x="237.5" y="51.1">FDEC</text>
<text x="237.5" y="48.5">FINC</text>
<text x="259.5" y="48.5">VDDO0</text>
<text x="260.5" y="53.6">OUT0*</text>
<text x="261.3" y="51.1">OUT0</text>
<text x="215.6" y="58.8">R20</text>
<text x="237.7" y="58.8">IN_SEL0</text>
<text x="259.3" y="58.8">VDDO1</text>
<text x="141.6" y="63.3">IN</text>
<text x="215.4" y="61.3">R21</text>
<text x="237.7" y="61.3">IN_SEL1</text>
<text x="260.5" y="63.9">OUT1*</text>
<text x="261.1" y="61.3">OUT1</text>
<text x="141.6" y="67.2">IN</text>
<text x="184.9" y="67.8">C21</text>
<text x="185.2" y="71.6">C22</text>
<text x="219.7" y="67.1">R13</text>
<text x="237.7" y="66.4">IN0</text>
<text x="237.7" y="69">IN0*</text>
<text x="259.5" y="69">VDDO2</text>
<text x="261.3" y="71.6">OUT2</text>
<text x="185.2" y="75.4">C23</text>
<text x="219.7" y="74.8">R14</text>
<text x="237.7" y="74.1">IN1</text>
<text x="237.7" y="76.7">IN1*</text>
<text x="260.5" y="74.1">OUT2*</text>
<text x="142.5" y="79.3">J5</text>
<text x="185.2" y="79.3">C24</text>
<text x="185.2" y="83.1">C25</text>
<text x="219.7" y="82.5">R15</text>
<text x="237.7" y="81.8">IN2</text>
<text x="259.5" y="79.3">VDDO3</text>
<text x="261.3" y="81.8">OUT3</text>
<text x="185.2" y="87">C26</text>
<text x="237.7" y="89.5">IN3/FB_IN</text>
<text x="237.7" y="84.4">IN2*</text>
<text x="259.5" y="89.5">VDDO4</text>
<text x="260.5" y="84.4">OUT3*</text>
<text x="101.6" y="95.3">QZ1</text>
<text x="185.2" y="94.7">C28</text>
<text x="185.2" y="90.8">C27</text>
<text x="219.7" y="90.2">R16</text>
<text x="237.7" y="92.1">IN3/FB_IN*</text>
<text x="260.5" y="94.7">OUT4*</text>
<text x="261.3" y="92.1">OUT4</text>
<text x="61.2" y="98.5">L3</text>
<text x="80.5" y="97.9">R3</text>
<text x="185.2" y="101">C29</text>
<text x="219.7" y="100.4">R17</text>
<text x="237.5" y="99.8">XA</text>
<text x="237.5" y="97.2">X1</text>
<text x="259.5" y="99.8">VDDO5</text>
<text x="185.2" y="106.2">C30</text>
<text x="237.5" y="102.4">XB</text>
<text x="237.5" y="104.9">X2</text>
<text x="260.5" y="104.9">OUT5*</text>
<text x="261.3" y="102.4">OUT5</text>
<text x="47.3" y="110.1" transform="rotate(-90 47.3 110.1)">C6</text>
<text x="54.8" y="112.2" transform="rotate(-90 54.8 112.2)">10UF</text>
<text x="69.1" y="110.1" transform="rotate(-90 69.1 110.1)">C10</text>
<text x="197" y="112.6">R6</text>
<text x="215.6" y="110">R10</text>
<text x="237.5" y="110">OE*</text>
<text x="237.7" y="112.6">I2C_SEL</text>
<text x="259.5" y="110">VDDO6</text>
<text x="261.3" y="112.6">OUT6</text>
<text x="121.1" y="119.2" transform="rotate(-90 121.1 119.2)">R4</text>
<text x="128.7" y="119.2" transform="rotate(-90 128.7 119.2)">R5</text>
<text x="197" y="117.7">R8</text>
<text x="197" y="115.2">R7</text>
<text x="237.5" y="115.2">SCLK</text>
<text x="237.5" y="117.7">SDA/SDIO</text>
<text x="260.5" y="115.2">OUT6*</text>
<text x="197" y="125.4">R9</text>
<text x="202.8" y="122.9">R12</text>
<text x="203.9" y="120.3">R11</text>
<text x="237.5" y="125.4">RST*</text>
<text x="237.5" y="120.3">A1/SDO</text>
<text x="237.5" y="122.9">A0/CS</text>
<text x="259.5" y="120.3">VDDO7</text>
<text x="260.5" y="125.4">OUT7*</text>
<text x="261.3" y="122.9">OUT7</text>
<text x="259.5" y="130.6">VDDO8</text>
<text x="260.5" y="135.7">OUT8*</text>
<text x="261.3" y="133.1">OUT8</text>
<text x="237.5" y="143.4">RSVD1</text>
<text x="259.5" y="140.8">VDDO9</text>
<text x="261.3" y="143.4">OUT9</text>
<text x="237.5" y="148.5">RSVD3</text>
<text x="237.5" y="146">RSVD2</text>
<text x="260.5" y="146">OUT9*</text>
<text x="237.5" y="151.1">RSVD4</text>
<text x="237.5" y="153.7">RSVD5</text>
<text x="261.2" y="151.1">INTR*</text>
<text x="262" y="153.7">LOL*</text>
<text x="311.8" y="154.5">OUT</text>
<text x="311.8" y="151.9">OUT</text>
<text x="111.5" y="187.1" transform="rotate(-90 111.5 187.1)">TP1</text>
<text x="38" y="194.7">L1</text>
<text x="96.3" y="196.8">OUT</text>
<text x="69" y="199.3">R2</text>
<text x="81.8" y="201.9">EN</text>
<text x="28.1" y="206.4" transform="rotate(-90 28.1 206.4)">C4</text>
<text x="35.6" y="208.4" transform="rotate(-90 35.6 208.4)">10UF</text>
<text x="44.7" y="206.4" transform="rotate(-90 44.7 206.4)">C5</text>
<text x="55" y="206.4" transform="rotate(-90 55 206.4)">C8</text>
<text x="90.8" y="204.4">GND</text>
<text x="116.5" y="205.1" transform="rotate(-90 116.5 205.1)">C16</text>
<text x="124.1" y="207.1" transform="rotate(-90 124.1 207.1)">10UF</text>
<text x="128.1" y="205.1" transform="rotate(-90 128.1 205.1)">C18</text>
<text x="138.4" y="205.1" transform="rotate(-90 138.4 205.1)">C19</text>
<text x="148.6" y="205.1" transform="rotate(-90 148.6 205.1)">C20</text>
<text x="342.9" y="221.1">IN</text>
<text x="343.2" y="226.2">IO</text>
<text x="342.9" y="231.3">IN</text>
<text x="40.7" y="247.3">L2</text>
<text x="26.8" y="258.9" transform="rotate(-90 26.8 258.9)">C3</text>
<text x="34.3" y="261" transform="rotate(-90 34.3 261)">10UF</text>
<text x="48.5" y="258.9" transform="rotate(-90 48.5 258.9)">C7</text>
<text x="58.9" y="258.9" transform="rotate(-90 58.9 258.9)">C9</text>
<text x="69.1" y="258.9" transform="rotate(-90 69.1 258.9)">C11</text>
<text x="79.4" y="258.9" transform="rotate(-90 79.4 258.9)">C12</text>
<text x="86.9" y="261" transform="rotate(-90 86.9 261)">10UF</text>
<text x="89.6" y="258.9" transform="rotate(-90 89.6 258.9)">C13</text>
<text x="99.9" y="258.9" transform="rotate(-90 99.9 258.9)">C14</text>
<text x="110.1" y="258.9" transform="rotate(-90 110.1 258.9)">C15</text>
<text x="120.4" y="258.9" transform="rotate(-90 120.4 258.9)">C17</text>
<text x="128" y="261" transform="rotate(-90 128 261)">10UF</text>
</g>
<g font-size="2.2">
<text x="241.9" y="44.7">SI5395A-A-GM</text>
<text x="127.4" y="81.7">MTLW-103-07-L-S-250</text>
<text x="88.3" y="97.7">DSC1123CI5-50.0000</text>
<text x="57.4" y="102.5">0.10UH</text>
<text x="96.6" y="111.5">50.00MHZ</text>
<text x="249.8" y="158.9">QFN</text>
<text x="34.2" y="198.7">0.10UH</text>
<text x="36.9" y="251.2">0.10UH</text>
</g>
<g font-size="2.1">
<text x="309.5" y="50.7">0</text>
<text x="324.9" y="53.3">0</text>
<text x="309.7" y="61">1</text>
<text x="325.1" y="63.5">1</text>
<text x="170.2" y="71.2">0</text>
<text x="179.2" y="67.4">0</text>
<text x="309.5" y="71.2">2</text>
<text x="179.4" y="75.1">1</text>
<text x="324.9" y="73.8">2</text>
<text x="170.4" y="78.9">1</text>
<text x="179.2" y="82.8">2</text>
<text x="309.5" y="81.5">3</text>
<text x="170.2" y="86.6">2</text>
<text x="324.9" y="84.1">3</text>
<text x="170.2" y="94.4">3</text>
<text x="179.2" y="90.5">3</text>
<text x="309.5" y="91.8">4</text>
<text x="324.9" y="94.4">4</text>
<text x="309.5" y="102.1">5</text>
<text x="324.9" y="104.6">5</text>
<text x="309.5" y="112.3">6</text>
<text x="324.9" y="114.8">6</text>
<text x="309.5" y="122.5">7</text>
<text x="324.9" y="125.1">7</text>
<text x="309.5" y="132.8">8</text>
<text x="324.9" y="135.4">8</text>
<text x="251.2" y="273">UNIVERSITY OF BRISTOL</text>
<text x="251.2" y="275.6">H. H. WILLS PHYSICS LABORATORY</text>
<text x="251.2" y="278.2">TYNDALL AVENUE, BS8 1TL</text>
<text x="251.2" y="280.7">BRISTOL, UK</text>
</g>
<g font-size="2">
<text x="283.8" y="35.2">P3V3B</text>
<text x="316" y="39.1">CLK_MAIN_P&lt;8..0&gt;</text>
<text x="331.4" y="44.2">CLK_MAIN_N&lt;8..0&gt;</text>
<text x="148" y="66">CLK_IN_N&lt;3..0&gt;</text>
<text x="148" y="62.2">CLK_IN_P&lt;3..0&gt;</text>
<text x="206.5" y="60.3">GND</text>
<text x="195.4" y="67.3">CLK_SI_P&lt;0&gt;</text>
<text x="195.4" y="71.2">CLK_SI_N&lt;0&gt;</text>
<text x="195.4" y="75">CLK_SI_P&lt;1&gt;</text>
<text x="195.4" y="78.9">CLK_SI_N&lt;1&gt;</text>
<text x="195.4" y="82.7">CLK_SI_P&lt;2&gt;</text>
<text x="69.5" y="87.7">P3V3C</text>
<text x="195.4" y="86.6">CLK_SI_N&lt;2&gt;</text>
<text x="195.4" y="90.4">CLK_SI_P&lt;3&gt;</text>
<text x="195.4" y="94.3">CLK_SI_N&lt;3&gt;</text>
<text x="132.1" y="97.5">GND</text>
<text x="140.3" y="100.6">OSC_P</text>
<text x="196.8" y="100.6">XA</text>
<text x="140.3" y="105.8">OSC_N</text>
<text x="196.8" y="105.8">XB</text>
<text x="172.2" y="115.9">P3V3A</text>
<text x="210.5" y="117.3">I2C_SDA</text>
<text x="210.5" y="114.8">I2C_SCL</text>
<text x="217.5" y="125">CLK_RST_B</text>
<text x="59" y="126.9">GND</text>
<text x="124.4" y="132.1">GND</text>
<text x="200.1" y="134.7">GND</text>
<text x="290.4" y="143">CLK_IN_P&lt;3&gt;</text>
<text x="290.4" y="145.6">CLK_IN_N&lt;3&gt;</text>
<text x="277.6" y="150.7">CLK_INTR_B</text>
<text x="277.6" y="153.2">CLK_LOL_B</text>
<text x="148" y="186">P1V8A</text>
<text x="45.2" y="189.1">P3V3A</text>
<text x="91.1" y="219.3">GND</text>
<text x="352.2" y="219.9">I2C_SCL</text>
<text x="39.7" y="223.2">GND</text>
<text x="352.2" y="225.1">I2C_SDA</text>
<text x="352" y="230.2">CLK_RST_B</text>
<text x="120.9" y="239">P3V3B</text>
<text x="38.5" y="275.8">GND</text>
</g>
<g font-size="1.9">
<text x="141.9" y="85">3</text>
<text x="141.9" y="87.6">2</text>
<text x="142.1" y="90.1">1</text>
<text x="107.6" y="101.5">OUT+</text>
<text x="108.3" y="106.5">OUT-</text>
</g>
<g font-size="1.8">
<text x="224.2" y="49.3">XX</text>
<text x="224.2" y="51.9">XX</text>
<text x="222.8" y="59.6">4.7K</text>
<text x="222.8" y="62.2">4.7K</text>
<text x="219.8" y="69.9">100</text>
<text x="219.8" y="77.6">100</text>
<text x="219.8" y="85.3">100</text>
<text x="219.8" y="92.9">100</text>
<text x="79.1" y="100.6">4.7K</text>
<text x="219.8" y="103.2">100</text>
<text x="189.4" y="113.5">4.7K</text>
<text x="208.7" y="110.9">4.7K</text>
<text x="190.9" y="118.6">XX</text>
<text x="190.9" y="116">XX</text>
<text x="208.7" y="121.2">4.7K</text>
<text x="208.7" y="123.7">4.7K</text>
<text x="189.4" y="126.3">4.7K</text>
<text x="67.6" y="202">4.7K</text>
</g>
<g font-size="1.7">
<text x="123.3" y="119.1" transform="rotate(-90 123.3 119.1)">XX</text>
<text x="131" y="119.1" transform="rotate(-90 131 119.1)">XX</text>
</g>
<g font-size="1.6">
<text x="93.9" y="99.9">EN</text>
<text x="81.1" y="193.5">IN2</text>
<text x="81.1" y="196">IN1</text>
<text x="97.1" y="201.2">SNS</text>
<text x="88.3" y="204.5" transform="rotate(-90 88.3 204.5)">DAP</text>
</g>
<g font-size="1.4">
<text x="47.5" y="88.3">P3V3</text>
<text x="28.3" y="189.6">P3V3</text>
<text x="27" y="242.2">P3V3</text>
</g>
</svg>
